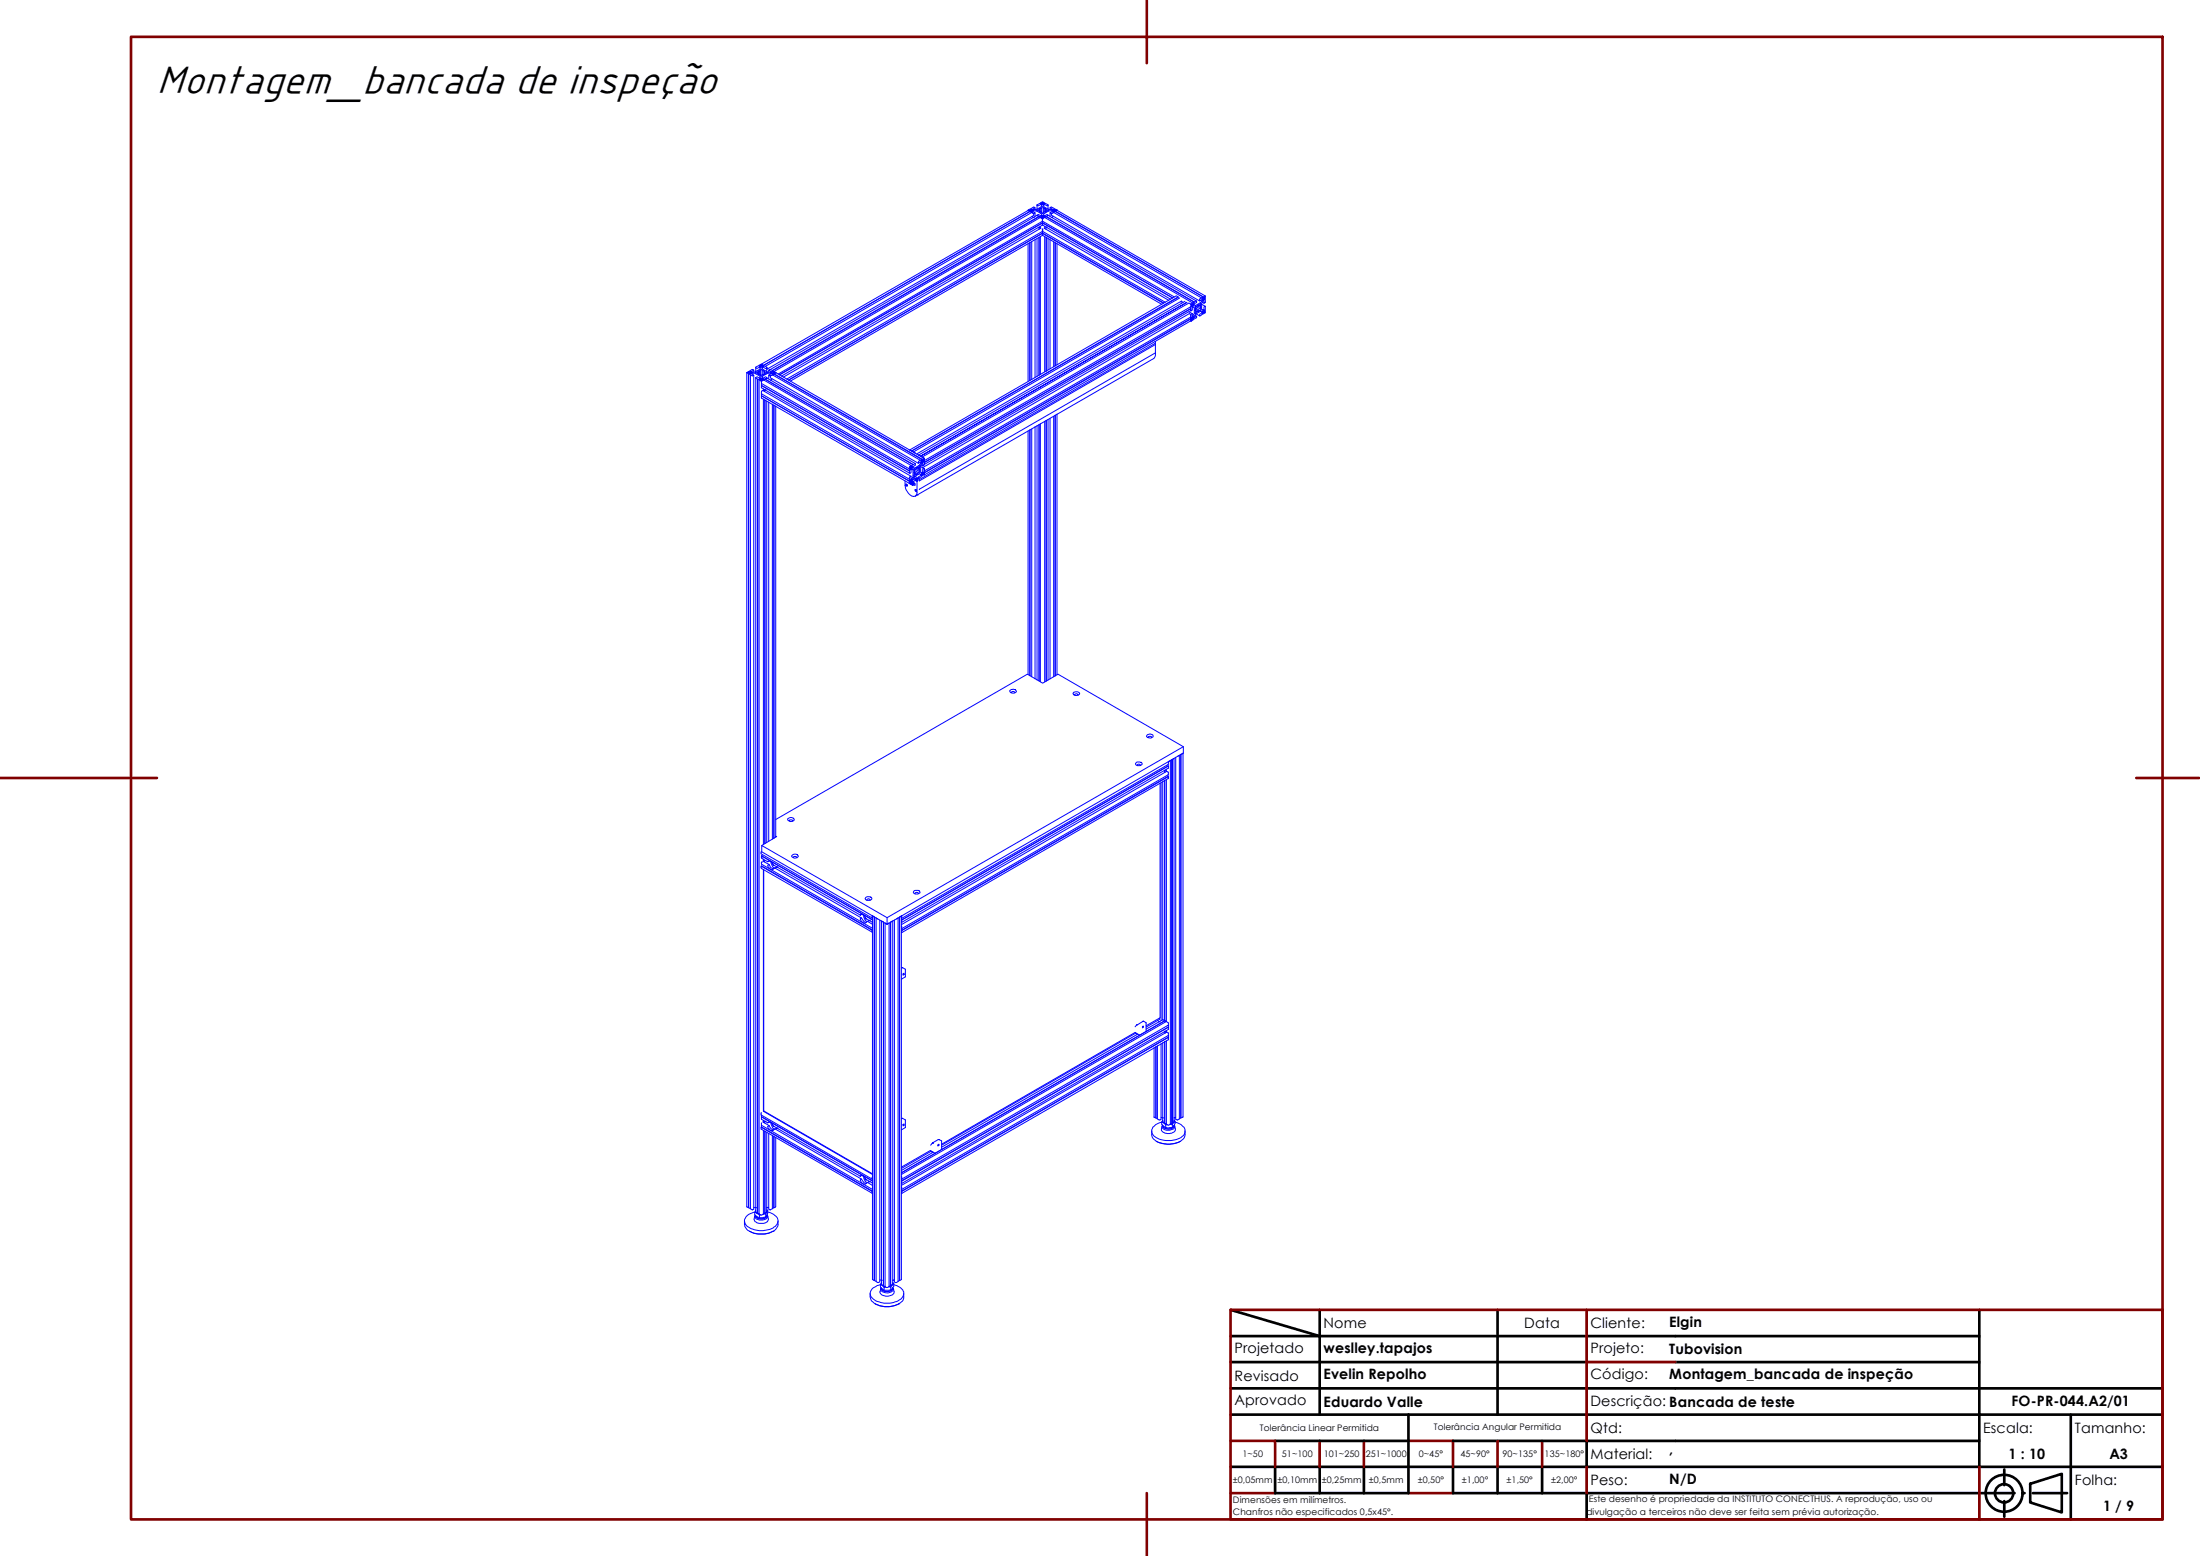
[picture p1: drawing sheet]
<svg xmlns="http://www.w3.org/2000/svg" width="420mm" height="297mm" viewBox="0 0 420 297" stroke-linecap="round" stroke-linejoin="round" font-family="sans-serif">
<!-- layer: Visible ABNT -->
<g fill="none" stroke="#00f" stroke-width=".19">
<path d="M196.9 40h.1M196.9 40v.4l.1-.1v-.3M196.9 40l-.2 .1M197 40h.1M197 40l.2 .1M197.7 40h-.5l.5-.3-.3-.2-1 .6v.1M197.7 39.7v.3M198.1 39.9l.7-.4 .1-.2-.1-.3-.5 .3-.2-.1v-.1l1-.6 1.1 .6v.1l-.2 .1-.5-.3a.28 .28 0 0 0-.2 .3 .28 .28 0 0 0 .2 .2l.8 .5h.2M198.1 39.9l-.4 .1M198.1 39.2v.7M198.5 39.9l.3-.1v.6M198.5 39.9h.1"/>
<path d="M198.6 39.9v.5l-.2-.2M198.6 39.9l-.2 .2M198.9 38.9l.2 .1M198.9 38.8h-.1l.1 .1M198.9 38.8v.1M198.9 39.7l.2-.2 .2 .1v.9M198.9 39.7v.8l-.1-.1M198.9 39.7l-.1 .1M199.1 39h.1M199.1 38.8h-.2M199.1 39v-.3h.1v.3M199.2 38.8h.1"/>
<path d="M199.2 39h.1M199.3 39.7l.2 .1M199.3 38.8l.2 .1h-.2M199.3 38.9l-.1 .1M199.3 38.8v.1M199.5 39.8l.3 .1M199.5 39.8v.6M199.7 39.9l.1 .2M199.8 39.9l-.1 .5M199.8 39.9h.1M200.2 39.2v.7M200.5 40h.5l-.5-.3 .4-.2 1 .6"/>
<path d="M200.5 39.7v.3M201.2 40l-.2 .1M201.2 40h.1M201.2 40h.2M201.2 40v.4l.2-.1v-.3M201.4 40h.1M201.4 40l.1 .1M196.3 40.2h.1M196.3 40.1v.1M196.3 46.5v26.3M196.3 40.2l-50.9 29.3M196.4 40.2l1 .6"/>
<path d="M196.4 40.2l.3 .2-50.9 29.4M196.7 40.4h.1M196.7 46.3v26.3M196.7 40.2h.2M196.7 40.1h-.1l.1 .1M196.7 40.1v.1M197 40.6l-.3-.2-50.9 29.4M197 40.6h.1M197 46.2v26.2M197.1 41.3l.3 .2M197.2 40.1h.2l-.2 .1M197.2 40.2h-.2"/>
<path d="M197.2 40.1v.1M197.4 40.8l.3-.2-.5-.2a.65 .65 0 0 1 .9-.1l.8 .6v.3l-.6-.3-.2 .2M197.4 41.5h.1M197.4 40.8v.3l-50.9 29.4M197.4 40.8l-.4-.2-50.9 29.4M197.7 40.6v.7M197.7 45.8v26.3M198 40.1h.4v.1zM198.1 41.1l.9 .6M198.1 41.1h.1M198.1 41.1l-51 29.4M198.1 45.6v26.3"/>
<path d="M198.1 41.1l.3 .2M198.4 43.4l.1 .3M198.4 43.4h.1M198.4 41.3l-50.9 29.4M198.4 43.4v.1M198.4 45.3v26.3M198.6 40.4h.2M198.7 41.5l-.3-.1-50.9 29.4M198.7 43.2v.4M198.7 45.2v26.3M198.8 43.5l-49.2 28.5M198.9 41.5h.2"/>
<path d="M198.9 41.3h-.1l.1 .2M198.9 41.3v.2M199 41.7h.1M199 41.7l-.3-.2-50.9 29.4 .3 .2M199.1 41.1l.1 .1v.4h-.1zM199.1 41.3h-.2M199.1 44.5v-.3l-48.9 28.2M199.1 43.7v.5M199.1 43h.1M199.1 43v-.4l-50.2 29M199.1 42.6l-50.3 29M199.1 42.2l25.2 14.5"/>
<path d="M199.1 41.8h.1M199.1 43l-49.9 28.8M199.1 43v-.8l-50.5 29.2M199.1 43.7v1.2M199.1 44.6l-48.5 28M199.1 42.5l24.9 14.4-24.9-14.3M199.1 44.5l23.1 13.3M199.1 44.2l23.5 13.5M199.1 43l24.5 14.1M199.1 44.9l22.8 13.2M199.1 44.9l-48.2 27.9M199.2 41.3h.1"/>
<path d="M199.3 40.5l-.2 .3-.2-.1v-.2v.2M199.3 40.5v.2M199.3 41.3l.2 .1-.2 .1M199.3 41.5h-.1M199.3 41.3v.2M199.4 41.2h.1M199.4 43.5l23.8 13.8M199.5 40.4l-.2 .1M199.5 43.2v.4M199.5 45.2v25.8M199.7 40.4l-.1 .1-.1-.1M199.7 40.4h.1"/>
<path d="M199.8 40.1h.5l-.5 .1M199.8 40.2l-.1 .2M199.8 40.1v.1M199.8 41.3v.1M199.8 43.4v.1M199.8 45.3v25.6M199.8 43.4l-.1 .3M199.8 43.4h.1M199.8 41.4l28.3 16.3-.3 .1M199.8 41.3l28.3 16.4M200.2 41.1l-.7 .4 28.3 16.3-.4 .4M200.2 41.1l-.2-.2-.6 .3"/>
<path d="M200.2 41.1h.1M200.2 41.1l-1.1 .7v.7M200.2 41.1l28.3 16.4M200.2 45.6v25M200.5 40.6v.7M200.5 45.8v24.6M200.9 40.8l-.4-.2 .5-.3-.6-.1-.9 .6-.2 .1 .1 .3M200.9 41.5h.1M200.9 40.8l-.1 .3 28.3 16.4M200.9 40.8l1-.6 28.3 16.3M201 40.2h.2M201 40.1h-.1l.1 .1"/>
<path d="M201 40.1v.1M201.1 41.3l-.2 .2M201.2 40.6l28.3 16.3-.4 .2v.4l.5-.3M201.2 46.2v23.8M201.5 40.1h.1l-.1 .1M201.5 40.2h-.1M201.5 40.4h.1M201.5 40.4l28.3 16.3-.3 .2M201.5 40.1v.1M201.5 46.3v23.5M201.5 40.4l-.6 .4M201.5 40.3l28.3 16.4 .4-.2v1.3l-.3 .1v-.5l-.3 .3"/>
<path d="M201.9 46.5v23.1M222.2 57.9l-23.1-13.3-48.5 28M224.6 56.5l-50.9 29.4 1.1 .6M224.7 56.5l.3 .2M225 56.7l-50.9 29.4 50.9-29.3M225.3 56.9l-50.9 29.4M225.6 57.8l.1 .1M225.6 57.5l.3 .2M225.7 57.5l-50.6 29.2M226.3 57.5l-50.8 29.4M227.1 59.5l.6 .4M227.3 60l-.2-.1-50.9 29.4"/>
<path d="M227.4 59.3h.1M227.4 58.5v.4M227.4 59.3l-50.9 29.4M227.4 58l-.3-.2-51 29.4M227.4 58.9v.4M227.4 58.9l-50.9 29.4M227.5 59.3l.2-.1v-.6l.3 .1 .1 .1v1l-.4 .6v-.5M227.5 59.3v-.4l-51 29.4M227.5 58.2v.3l-51 29.4M227.6 58.3v.2M227.6 58.5l-.1 .1zM227.6 58.3l.2 .1"/>
<path d="M227.6 58.2h-.1l.1 .1M227.6 58.2l.3 .1M227.7 59.9l-.3 .2v.7M227.8 58.4l-.2 .1M227.8 58l.1 .1zM227.8 58l-.2 .2M227.9 58.3l-.1 .1M227.9 58.1v.2M228.3 59l.6 .4-.2 .1M228.3 59l-.1 .1v.2h.1l-.1-.1M228.4 59.4l.1 .1v.2l-.3 .2zM228.4 59.4l-.1-.1 .4 .2"/>
<path d="M228.4 58.5l.1 .1zM228.4 58.5h-.2l.2 .4-.1-.2M228.5 59.9l.6 .4M228.5 59.5h.2M228.7 59.5h.1M228.7 58.4l-.2 .2 .8 .4 .1 .2-.2 .1-.8-.4-.1 .1M228.7 58.4l.7 .3M228.8 58.2l.1 .1h-.2v.1M229 59.2l-.1 .2M229 58.3h-.1l.5 .2M229.2 58.3l.1 .2M229.3 58.7l-.1 .3"/>
<path d="M229.4 58.7h.1M229.4 58.5h.1M229.4 57.9l-.2 .4h-.2M229.4 57.9h.1M229.4 57.9l-.4 .4M229.4 58.5v.2M229.5 58.1v.9l.2 .2h.2v-.6l.3-.1v1.2l-1.1 .6v-.3l.5-.3v-.2l-.2-.1-1 .5-.2 .3M229.5 58.1l.7 .4M229.6 57.2l-.2 .5-1.1 .6-.3-.1v-.2l.5-.2v-.3h-.1l-.3 .1M229.6 57.2h.1M229.6 57.7l-.1 .4M229.6 57.7l.3 .2"/>
<path d="M229.7 57.3h.1zM229.7 59.5v.2M229.7 59.7v.2zM229.7 57v.2M229.8 59.4l.3 .1v.2l-.4-.2M229.8 59.4l-.1 .1M229.8 56.9l.3 .2-.4-.1M229.8 56.9l-.1 .1M229.9 59.7h-.1M229.9 59.3h.2M229.9 59.3l.1-.1 .1 .1M229.9 59.3l-.1 .1"/>
<path d="M229.9 57.1l-.1 .2M229.9 56.8h.2M229.9 56.8l.1-.1 .1 .1M229.9 56.8l-.1 .1M230.1 59.3v.2M230.1 56.8v.2M142.6 71.1v159.3l1.1 .6 .3-.2v-159.2M142.9 71.4v159.2M143 71.2l.2 .1M143 71.1h-.1l.1 .1M143 71.1v.1M143 71.4v159.2"/>
<path d="M143.2 71h.1M143.2 71.3h.1M143.2 71l-.2 .1M143.2 71v.3M143.3 71h.1M143.3 71l.2 .1M143.3 71.3h.1M143.3 71v.3M143.3 71.6v159.1M143.5 71.1h.1M143.5 71.1h.1l-.1 .1M143.5 71.2h.1"/>
<path d="M143.5 71.2l-.2 .1M143.5 71.1v.1M144 71h-.5l.5-.3-.4-.2-1 .6 1 .6 .4-.1-.5-.2a.58 .58 0 0 1 .8 0l.9 .5v.3h-.2l-.4-.3-.3 .3 1.1 .6 1-.6M144 70.7v.3M144.3 71.1l.4-.1v.2zM144.3 70.9l-.3 .1M144.3 70.2v.7M144.3 72.1v159.2M144.7 72.4v159.2M144.8 71.5v-.1l.2 .1M144.8 70.9l.2-.1v.7M144.8 70.9v.5l-.1-.2"/>
<path d="M144.8 70.9l-.1 .1M145 72.6v159.2l.3 .2 .5-.2M145 71.5l.2 .1M145.2 70h.1M145.2 69.8h-.2l.2 .2M145.2 72.4l.1 .1M145.2 72.3h-.2l.2 .1M145.2 69.8v.2M145.2 72.3v.1M145.2 71.6v.1v-.1M145.2 70.7l.2-.2 .1 .1v1M145.2 70.7l-.2 .1"/>
<path d="M145.2 70.7v.9M145.3 69.7h.2v.4h-.2zM145.3 69.8h-.1M145.3 72.2h.2v.4h-.2zM145.3 72.2l-.1 .1M145.4 73.3v.7l28.3 16.3M145.4 75.2l28.3 16.3v.4M145.5 69.6l.9 .5-.2 .2-.5-.3-.1 .1v.3l.8 .5M145.5 69.6l-.1-.1-1.1 .6 .3 .2 .4-.3 .2 .1v.3l-.9 .5M145.5 69.8h.1M145.5 72.2l.1 .1M145.5 69.6l.3 .2"/>
<path d="M145.5 71.6l-.1 .2-.2-.1M145.5 70.7l.2 .1M145.5 71.6v.1M145.6 69.8l.2 .1-.2 .1M145.6 70h-.1M145.6 72.3l.2 .1h-.2M145.6 72.4l-.1 .1M145.6 69.8v.2M145.6 72.3v.1M145.7 74.5h.1M145.7 74.5l-.3 .3v1.2l29 16.6v-.7v.2l.4 .2v.3l-.4-.2v.3l-.7-.4M145.7 74.5l28.3 16.4"/>
<path d="M145.7 71.5l-.2 .1M145.7 71.5h.2M145.7 70.8h.2M145.7 70.8v.7M145.8 74.2v.4M145.8 76.2v85M145.9 71.5h.1M145.9 70.8h.1M145.9 70.8l.1 .1v.1M146 70.9v.5M146 71.4h.1M146 71.4l-.1 .1"/>
<path d="M146 71.4v.1M146 71l.6 .1-.6 .1M146 71.2v.2M146 71v.2M146 72.4h.1M146 74.3v.3M146 76.3v84.7M146.1 72.4h.1M146.1 74.4l-.1 .3M146.1 74.4h.1M146.1 72.4l28.3 16.3-.3 .2M146.1 72.4l28.3 16.3"/>
<path d="M146.1 74.4v.1M146.1 76.4v84.6M146.4 70.9l.4 .1M146.4 72.2l-.5 .4M146.4 72.2l28.4 16.3M146.4 70.5v-.3v.7M146.4 72.1v.1M146.4 76.6v84.2M146.8 70.7v.3M146.8 71.6v.7M146.8 76.8v83.8M147.1 70.5l1 .6"/>
<path d="M147.1 70.5l-.3 .2 .5 .3h-.5M147.2 72.6h.1M147.3 71.2l.1 .1M147.3 71.1h-.1l.1 .1M147.3 71.1v.1M147.4 71.3h.1M147.4 71l-.1 .1M147.4 71h.1M147.4 71h.2M147.4 71.3h.2M147.4 72.3l-.2 .3M147.4 71v.3"/>
<path d="M147.5 71.6h.1M147.5 71.6l28.3 16.3-.4 .3v.2l.5-.2-.3 .6-.8 .5h-.4l-.1-.2 .5-.3v-.3l-.4 .2M147.5 77.1v83.1M147.6 71h.1M147.6 71l.2 .1M147.6 71.3h.1M147.6 71v.3M147.8 71.1h.1l-.1 .1M147.8 71.2l-.2 .1M147.8 71.1v.1M147.8 71.4h.1M147.8 77.3v82.8"/>
<path d="M147.8 71.4l28.3 16.3-.3 .2M147.8 71.4l28.3 16.3M147.8 77.3v82.7M148.1 71.1l-1 .6-.3-.1 .5-.2a.58 .58 0 0 0-.9 0l-.8 .5v.3h.1l.5-.3 .2 .3M148.1 71.2l-.9 .5-.1 .4 28.3 16.3M148.1 71.2h.1M148.1 71.1v.1M148.1 77.5v82.3M148.2 71.2l28.3 16.3M200.5 79.9v49.7M201.2 79.5v49.7M201.5 79.3v49.7"/>
<path d="M201.5 79.2v49.8M201.9 79v49.8M220.6 65.2l.1 .3-45.1 26.1v.2l45.1-26M220.6 65.6l.1 .2M220.7 65.8v1.6M220.7 67.4v.5l-.4 .5-45.1 26.1M220.7 67.4l-45.1 26.1M227.4 61.3h.1M227.4 61.3l-50.9 29.3M227.4 60.8v.1M227.4 60.8l-50.9 29.4M227.5 61.3v-.4l-51 29.4"/>
<path d="M227.5 60.9h.1M227.5 60.1v.4l-51 29.4M227.6 60.8v.1M227.6 60.9l-.1 .2zM227.6 60.8l.2 .1M227.6 60.6h-.1l.1 .2M227.6 60.6l.3 .2M227.8 60.9l-.2 .1M227.8 60.4l.1 .2zM227.8 60.5h.1M227.8 60.5l-.2 .1M227.9 60.8l-.1 .1"/>
<path d="M227.9 60.6v.2M228.2 60.2l-.2 .4 .5-.2v.3l-1.1 .6M228.2 60.2l.3 .2M173 92.4a.24 .24 0 0 1 .2 .1 .24 .24 0 0 1 0 .3l-.2-.2zM173.1 92.6v.1M173.1 92.5l.1 .2zM173.1 92.5l.1 .1M173.1 92.4v.2M173.1 92.6l.2 .2M173.2 92.6h.1M173.7 89.5v-.4l.4-.2-28.3-16.4-.4 .3v.4l28.3 16.3v.4M173.7 89.9l-28.3-16.3 28.3 16.3v.4l.3-.1v-.6h.3l.1 1.4-.4 .4"/>
<path d="M173.7 91.9l-28.3-16.3 28.3 16.3v.4M173.9 91.7h.1M173.9 91.7v.2M173.9 91.9v.2zM173.9 91.7l.2 .2M173.9 89.3h.1M173.9 89.3v.2M173.9 89.5v.1h-.1zM173.9 91.6v.1M173.9 91.6l.3 .2-.1 .1M173.9 91.6h.1M173.9 89.1v.2"/>
<path d="M173.9 89.1l.3 .3-.1 .1-.2-.2M173.9 89.1h.1M174 91.4h.1M174 90.9l-.3 .2v.4M174 90.9v.5M174.1 91.9l-.2 .1M174.1 91.6h-.2M174.1 89.4l-.2 .1M174.1 89l.1-.1v.2zM174.1 89.1h-.2M174.2 91.6v.1M174.2 91.4v.2z"/>
<path d="M174.2 89.1v.2M174.2 92.2l-.2 .1M174.3 92v.2l-.2-.1 .2 .2v.3l-.2-.2-.1-.2v.2l-.2-.1M174.3 92.3l-.2 .1M174.4 92.1h.1M174.4 92.4h.1M174.5 91.2l-.2 .4 .5-.2v.2M174.5 91.2l.3 .2M174.6 92.3v.1h-.2M174.6 90.1l.6 .3v.1l-.2 .1-.4-.3 .1 .2M174.6 90.1v.2v-.1M174.6 92.3v.1"/>
<path d="M174.7 90.5h.1v.2l-.3 .2zM174.7 89.5l.1 .1-.2-.1-.1 .1 .2 .2h-.1M174.8 90.9l.9-.4 .2 .2-.5 .3v.3M174.8 90.9l-.3 .3M174.8 93.5h.1l.2 .2a.2 .2 0 0 1-.3 0 .2 .2 0 0 1 0-.2zM174.8 90.9l.6 .4M174.8 90.5h.2M174.8 91.6l-1 .7h-.1M174.8 91.6l.3 .3v2.1a.77 .77 0 0 1-.5 .8 .77 .77 0 0 1-.9-.5 2.58 2.58 0 0 1-.9-1.6v-.9M174.8 93.5v.1M174.8 93.6l.1 .1M174.9 93.5v.2z"/>
<path d="M174.9 93.6h.1M174.9 91.6l.2 .1M174.9 91.4v-.2l.4 .2v.4l-.2-.1M174.9 93.6l.1 .2M174.9 91.4a.19 .19 0 0 1 .3 .1 .19 .19 0 0 1-.1 .2M174.9 91.6l.2 .1zM174.9 91.6h.1M174.9 91.4v.2M174.9 91.2l-.1 .2M175 89.4l-.2 .2 .8 .4 .1 .2-.2 .1-.8-.5-.1 .3M175 89.4l.6 .4v-.3M175 91.6v.1"/>
<path d="M175.1 91.4l.2 .2M175.1 91.4h.1M175.1 89.3l-.1 .1M175.2 94.5h.1M175.2 94.5l-.4 .2M175.3 91.6h.1M175.3 91.8l-.2 .1M175.4 90.2l-.2 .2M175.4 89.3h-.2l.4 .2M175.5 89.1l.2-.2-.2 .5-.1-.1zM175.5 86.9l1 .6v1.2M175.5 86.9h-.1"/>
<path d="M175.5 89.4l.1 .1M175.5 91.3l-.2 .1M175.6 89.8l-.1 .2M175.6 89.5h.1M175.8 88.9l.1 1.3h.3v-.6l.3-.1M175.8 87l50.9-29.3-50.9 29.4M175.9 88.8l-.1 .3 .7 .4M175.9 88.8l.3 .1M176 90.5v.2M176 90.7v.2zM176 90.5l.3 .2M176 90.5h.1"/>
<path d="M176 88.3v.1zM176 88.1l.3 .1M176 88.1v.2M176.1 90.4l.2 .1M176.1 90.4l-.1 .1M176.1 87.9l.2 .2M176.1 87.9l-.1 .2M176.1 90.9l-.7 .4M176.1 87.7l.3-.2 .1 .1v1.1M176.2 88.4v.5l.3-.2M176.2 88.4h.1M176.2 88.4l-.3 .4"/>
<path d="M176.2 89.3l.3 .2M176.3 90.7h-.2M176.3 90.2l.1 .1zM176.3 90.3l-.2 .1M176.3 88.2l-.2 .1M176.3 87.7h.1l-.1 .2zM176.3 87.8l-.2 .1M176.3 90.5v.2M176.3 90.3v.2M176.3 88.1v.1M176.3 87.9v.2M176.5 89.5v1.1"/>
<path d="M176.5 90.6v.1M196.3 82.3v46.5M196.7 82.1v46.9M196.7 82v47M197 81.9v47.3M197.7 81.5v48.1M198.1 81.3v48.5M198.4 81.1v48.9M198.7 80.9v49.3M199.5 80.4v49.8M199.8 80.2v49.8M200.2 80.1v49.7"/>
<path d="M192.8 131.8l.2-.1a.75 .75 0 0 1 1.1 .3 .69 .69 0 0 1-.7 .3 .69 .69 0 0 1-.6-.5zM193.2 132.3a.33 .33 0 0 1 .3-.3 .33 .33 0 0 1 .3 .3M205 132.3a.7 .7 0 0 1 1.2 .2 .66 .66 0 0 1-.7 .3 .66 .66 0 0 1-.5-.5zM205.2 132.7a.33 .33 0 0 1 .3-.3 .33 .33 0 0 1 .4 .3M148.1 156.4l48.1-27.7 2.9 1.7 3-1.7 23.9 13.8v1.2l-56.6 32.8-23.9-13.9v-1.2l23.9 13.8M148.1 159.6l.2 .1-2.8 1.7M150.4 156.3a.68 .68 0 0 1 .7-.3 .68 .68 0 0 1 .5 .5 .65 .65 0 0 1-.6 .3 .65 .65 0 0 1-.6-.5zM150.7 156.8a.33 .33 0 0 1 .3-.3 .33 .33 0 0 1 .4 .2l-.1 .1M217 145.5a.75 .75 0 0 1 1.1 .4 .78 .78 0 0 1-1.2-.1zM217.2 146.2a.32 .32 0 0 1 .3-.4 .32 .32 0 0 1 .3 .4M219.1 140.3a.78 .78 0 0 1 1.1 .2 .65 .65 0 0 1-.6 .4 .65 .65 0 0 1-.6-.5zM219.3 140.8l.1-.2h.4l.1 .2"/>
<path d="M221.6 149.5v44.8l-2.7 1.5M221.7 149.5v45.3M222.1 149.2v45.5M222.4 147.1l.1 .3M222.4 147.1h.1M222.4 147.1v.2M222.4 149v45.9M222.8 146.9v.4M222.8 148.8v46.2M223.1 145.5v.4l-50.9 29.4M223.1 145.9v.3M223.1 147.9v.3"/>
<path d="M223.1 148.3l-50.9 29.3M223.1 146.2l-50.9 29.4 50.9-29.4v.5l-50.9 29.4M223.5 145.1l-.3 .3M223.5 145.2v69.4M224.2 144.8l-.4 .2M224.2 144.8v69.4M224.5 144.6v69.1l.4 .1 1-.6v-69.4l-.3 .2v69.4M224.9 144.4l.3-.2v69.4M225.5 144v69.4M226 142.5l-56.6 32.7v1.3M145.4 165.3l21.2 12.3v.4M145.4 163.8v-.4l21.2 12.2v.5l-1.2-.8a.77 .77 0 0 0-1.1-.6"/>
<path d="M145.4 163.8h.1M145.4 164.6h.1M145.4 163.4h.1M145.4 162.6v.4l21.2 12.2v.4M145.4 165.3v.4M145.4 163.4l21.2 12.2M145.4 165.3l21.2 12.3M145.4 164.6v.4l21.2 12.2v.3M145.4 163.8l1.2 .7M145.4 165.8l21.2 12.2M145.7 164.4l1.2 .6M145.8 164v.4"/>
<path d="M145.8 166v46.1M145.9 166v46.1l20.7 12M146 164.2v.3M146.9 165l-.2 .1a.77 .77 0 0 0 1 .8l.3-.2 16.5 9.5M146.9 165a.97 .97 0 0 0 .9 .8M146.9 164.4l-.3 .1a.59 .59 0 0 1 1 .4l.2 .2M147.2 164.5l.1 .4a.68 .68 0 0 0 .4 .7 .68 .68 0 0 0 .7-.1M147.5 164.8l.1 .3h.2M147.8 165.1l16.5 9.6M148.3 165.5h.1M148.4 165.5h.1M151.2 163.4a.63 .63 0 0 1 .7-.4 .63 .63 0 0 1 .5 .6 .7 .7 0 0 1-1.2-.2z"/>
<path d="M151.5 163.8a.33 .33 0 0 1 .3-.3 .33 .33 0 0 1 .3 .3M164.3 174.7h.1M164.5 175.2l-.2 .2a.74 .74 0 0 0 .5 .7 .74 .74 0 0 0 .9-.2l.9 .6M164.5 175.2a1.22 1.22 0 0 0 .9 .9M164.5 174.5l-.2 .2M164.9 174.7l.1 .5a.6 .6 0 0 0 .4 .6 .6 .6 0 0 0 .7-.1M165.2 175l.1 .4h.2M165.4 171.3a.72 .72 0 0 1 1.1 .3 .79 .79 0 0 1-1.3-.1zM165.5 171.9a.32 .32 0 0 1 .4-.3 .32 .32 0 0 1 .3 .3M166.1 175.7h.1M166.1 175.7l-.2 .1h.2M166.6 176.8h.1"/>
<path d="M166.6 174.8v.4M166.9 175.1v69.4M167.6 175.4l-.3-.2v69.5l.3 .1 .4-.1v-69.1M168.7 176.1v69.3v-69.4l-.4-.2v69.4M169.4 176.4l-.4-.2v69.4a.66 .66 0 0 1-.7-.7M169.4 176.4l.4-.2v69.4l.3-.1 .3-.2M170.1 176.1v69.3M170.4 175.8l-.3 .2v69.4M170.5 175.8v69.4M171.2 175.4l.3-.2v69.5l-.3 .1-.4-.1v-69.1M171.8 175.1v69.4M172.1 174.9v69.4l-.6 .3"/>
<path d="M172.1 174.9l-.3 .2v69.4M172.1 174.9h.1M172.1 176.8v1.2M172.1 174.8v1.3M172.1 176.5l50.7-29.3 .3 .2v.5l-50.9 29.4M172.2 177.7l50.9-29.4v.3l-50.9 29.4M174.6 170a.67 .67 0 0 1 1.1 .4 .78 .78 0 0 1-1.3-.1zM174.8 170.6a.33 .33 0 0 1 .3-.2 .33 .33 0 0 1 .3 .2M172.3 184.8l.6 .2M172.3 184.7l-.2 .1M172.5 185.9v.3l.2-.2v-.2l-.2 .1 .2 .1M172.9 185v.1"/>
<path d="M172.9 186.5h.1M172.9 185.1v1.4l-.8 .4M216.9 197.2l.3 .3M216.9 197.2l-37.1 21.4M217 197.3h.1M217.1 195.7h.1M217.1 195.6v.1M217.1 195.6l-.3 .4M217.1 195.6h.1M217.3 197.4l-37.5 21.6M217.6 197.6l-.8-.5-37 21.3M217.6 197.6h.1"/>
<path d="M218.2 195.9h.2v.2l-.2 .1zM218.2 195.9l.2 .2M218.2 195h.1M218.2 195l-1.1 .7M218.3 194.9l-.1 .1M218.4 195h-.1M218.4 194.9l.5 .4M218.9 195.3v1.6M218.9 196.9l-39.1 22.5M220.7 199.8v13.6M220.8 199.8v13.6M221 199.6v14"/>
<path d="M221.1 194.8l.3 .3M221.4 195.1h.1M221.4 194.4v.2l-2.5 1.5M221.7 199.2v14.5l-.1 .1-1.2-.5v-13.3M222.1 194.7l.3 .2-3.5 2M222.1 199.1v15.1M222.1 194.7l-3.2 1.8M222.4 196.9l.2 .3M222.4 196.9h.1M222.4 194.9h.1M222.4 196.8v.3M222.4 198.8v15.6"/>
<path d="M222.7 195.1l-.3-.2-50.3 29 7.7-4.5M222.8 196.7v.4M222.8 198.7v15.9M223.1 198l-50.9 29.4M223.1 198v-.3l-50.9 29.4M223.1 197.7v-.5l-.3-.2-50.7 29.3M223.1 195.7v-.5l-.3-.2-50.7 29.2M145.4 214.4v1.2l21.2 12.2v-.4l-21.2-12.2M145.4 212.8v.4M145.4 212.4v.4l21.2 12.3v.3M145.4 213.2l21.2 12.3M145.4 215.1l21.2 12.3"/>
<path d="M145.4 214.8l21.2 12.3v.3M145.7 214.2l1.2 .7M145.8 213.9v.3M145.8 215.8v16M145.8 212.1h.1M145.8 212.1l20.8 12.1M146 214v.2M146 215.9v15.7M146.1 214h.1M146.1 214l-.1 .4M146.1 216v15.6M146.4 216.2v15.1"/>
<path d="M146.6 214.4l-1.2-.7v-.5l21.2 12.3v.4M146.8 216.4v14.4l.3 .2 1-.6v-13.2M146.9 214.9l-.2 .1a.74 .74 0 0 0 .5 .8 .74 .74 0 0 0 .8-.3l16.5 9.6M146.9 214.9a1.22 1.22 0 0 0 .9 .8M146.9 214.2l-.3 .2a.59 .59 0 0 1 1 .3l.2 .3M147.2 214.3l.1 .4a.76 .76 0 0 0 .8 .8l.3-.1M147.5 214.6l.1 .4h.2M147.5 216.8v13.9M147.8 217v13.6M147.8 215l16.5 9.5M148.3 215.4h.1M148.3 215.3v.1"/>
<path d="M148.4 215.4h.1M172.3 213.5l.6 .3M172.3 213.5h-.2M172.5 214.7v.2l.2-.1v-.2l-.2 .1 .2 .1M172.9 215.2h.1M172.9 213.9v1.4l-.8 .4M177.8 219.8l.3 .2M177.9 219.8l-5.8 3.3M178 219.8v.1M178.1 218.2h.1M178.1 218.2v.1M178.1 218.2l-.4 .4"/>
<path d="M178.2 219.9l-6.1 3.5M179.1 218.6l.2-.2v.2l-.2 .1zM179.1 218.6h.2M179.2 217.5h.1M179.2 217.5l.6 .3M179.2 217.5l-1.1 .7M179.8 217.8h.1M179.8 217.9v1.5M220 215.9a2.08 2.08 0 0 0 1.9 2.4 4.2 4.2 0 0 0 4.3-1.1l.1-1.3M220.9 217.9a4.9 4.9 0 0 0 4.5 0M221.7 213.3l.4 .1M221.9 214.2a2 2 0 0 0-1.9 2 3.3 3.3 0 0 0 3.3 1.5 3 3 0 0 0 3-1.5 1.44 1.44 0 0 0-1-1.6l-.9-.4"/>
<path d="M221.9 215l-.1 .5a1.06 1.06 0 0 0 1.3 .9 1.06 1.06 0 0 0 1.4-.9l-.2-.5M222.1 214.2l.7 .4M222.1 213.4h.1M222.1 214.2v-.3l-.2 .3 .7 .5M222.6 214.7v.6M222.8 214.6l.3 .2 .4-.2M222.9 214.7h-.3M223.5 214.6l.4 .1M223.8 214.4v-69.4v69.4M223.9 214.7v.5M224.2 214.9a1.15 1.15 0 0 1-2.1 0M224.2 214.3l-.7 .3"/>
<path d="M224.2 214.3l-.3 .4M224.2 214.2l-.7 .4M224.2 213.4h.1M224.2 214.8a1.08 1.08 0 0 1-1.6 .6l-.4-.1-.1-.4M224.2 213.9v.3M224.2 213.8l.2 .2M224.2 214.2v.1M224.3 214.7a.64 .64 0 0 1-.1 .7 .64 .64 0 0 1-.6 .3 1.12 1.12 0 0 1-1.7-.8l.1-.1M224.4 214l-.1 .7a1.47 1.47 0 0 1-2.4-.1v-.4M224.4 214l-.2 .3M224.5 213.3l-.3 .1M142.2 233.1a2.03 2.03 0 0 0 1.7 2.3 4.8 4.8 0 0 0 4.2-.7l.3-.4a1.37 1.37 0 0 0 .2-1.2"/>
<path d="M143.1 235.1a5.1 5.1 0 0 0 4.5 0M144 230.5l.3 .1M144.1 232.1l-.1 .6a1.28 1.28 0 0 0 1.6 .8 1.02 1.02 0 0 0 1.1-.8l-.1-.6M144.1 231.4l.5 .2M144.2 231.4a2.13 2.13 0 0 0-2 1.7 2.01 2.01 0 0 0 1.8 1.6 5 5 0 0 0 4.1-.6 1.33 1.33 0 0 0-.3-2.3l-1.2-.4M144.3 231.4l.7 .3M144.3 231.3v.1M144.3 230.6h.1M144.3 232.1a1.25 1.25 0 0 0 2.1 0M144.3 231.4l.3 .2M144.3 231.3v-.3l-.2 .4M144.6 231.6l.4 .2"/>
<path d="M144.6 231.6l.4 .4M145 232v.5M145.2 231.9l-.2 .1M145.7 231.8h.5M146.2 231.8v.5M146.4 231.3v.1M146.4 231.4l-.6 .3M146.4 230.6h.1M146.4 231.4l-.6 .4M146.4 231v.3M146.4 230.9l.2 .2M146.4 231.4l-.2 .4"/>
<path d="M146.5 232a.99 .99 0 0 1-1.5 .6l-.5-.1-.2-.5M146.5 231.9a.72 .72 0 0 1-.1 .8 .72 .72 0 0 1-.7 .2 1.19 1.19 0 0 1-1.6-.8l.1-.1M146.6 231.1v.6a1.28 1.28 0 0 1-2 .6l-.5-.4v-.5M146.6 231.1l-.2 .2M146.8 230.5l-.4 .1M147.6 235.1h.1M164.3 224.5h.1M164.3 224.5a.77 .77 0 0 1 1.1 .7l1.2 .7M164.5 225.1l-.2 .1a.73 .73 0 0 0 .5 .8 .73 .73 0 0 0 .9-.3l.9 .6M164.5 225.1a1.22 1.22 0 0 0 .9 .8M164.5 224.4l-.2 .1M164.9 224.5l.1 .6a.6 .6 0 0 0 .4 .6 .6 .6 0 0 0 .7-.2"/>
<path d="M165.2 224.8l.1 .4h.2M166.1 225.5h.1M166.1 225.5h-.2l.2 .1M166.6 225.9h.1M166.6 226.6v.1M166.6 224.6v.5M172.1 226.6v1.3M172.1 224.6v1.3M172.2 227.4l50.9-29.4v.5l-50.9 29.3M172.2 225.5l50.9-29.4v.4l-50.9 29.4M172.2 225.1l50.9-29.4v.4l-50.9 29.3M178.6 220.1l-.9-.5-5.6 3.2"/>
<path d="M166.2 246.9a2.17 2.17 0 0 0 2 2.4 4.5 4.5 0 0 0 4.3-1.1l.1-1.3M167 244.5v-69.4l-.4-.2v69.4l.7 .3M167.1 248.9a4.6 4.6 0 0 0 4.5 0M168 244.3l.3 .1M168.1 245.2a2.75 2.75 0 0 0-1.9 1.4 1.69 1.69 0 0 0 1.7 1.9 4.2 4.2 0 0 0 4.4-.9 1.27 1.27 0 0 0-.7-2l-.9-.4M168.2 246l-.1 .6a1.24 1.24 0 0 0 1.8 .8 .86 .86 0 0 0 .9-.8l-.2-.6M168.3 245.8a.64 .64 0 0 0 0 .7 .64 .64 0 0 0 .7 .2 1.12 1.12 0 0 0 1.6-.8l-.1-.1M168.3 245.2l.4 .2a.83 .83 0 0 0 1.4 0l.3-.2M168.3 245.2h.1M168.3 244.4h.1M168.3 245.9a.9 .9 0 0 0 1.3 .7 .78 .78 0 0 0 .9-.7M168.3 244.8a.35 .35 0 0 0-.1 .5 .35 .35 0 0 0 .4 .2l.2 .3"/>
<path d="M168.4 245.9a1.12 1.12 0 0 0 1.8 .4l.2-.4M168.8 245.8v.5M169.2 245.7l-.4 .1M169.7 245.7h.4M170.1 245.7v.5M170.4 245.3l-.3 .4M170.4 245.2h.1M170.4 245.2v.1M170.5 244.4h.1M170.5 244.9v.3M170.5 244.8l.2 .2M170.7 245l-.1 .7a1.51 1.51 0 0 1-2.3 .2l-.2-.2v-.5"/>
<path d="M170.7 245l-.3 .3M170.8 244.3l-.3 .1M171.6 248.9h.1"/>
</g>
<!-- layer: Borda A3/A4 (ABNT) -->
<g fill="none" stroke="#800000" stroke-width=".51">
<path d="M25 7h388v283.1h-388zM219 0v12.1M0 148.5h30M408 148.5h12M235 250h178v40.1h-178zM303 250v25.1M235 275.1h8.5v4.9M252 275.1v4.9M260.5 275.1v4.9M269 275.1h8.5v4.9M286 275.1v4.9M294.5 275.1v4.9"/>
<path d="M303 260h17M219 285v12M235 285h8.5M269 285h8.5M303 280v5M378 280v10.1"/>
</g>
<g fill="none" stroke="#000" stroke-width=".51">
<path d="M235 255.1h143M235 250l17 5.1M252 250v20.1M286 250v10M378 250v30M235 260h51M235 265h178M235 270.1h178M243.5 275.1h25.5M269 270.1v14.9h-25.5v-5M277.5 275.1h25.5M286 260h17"/>
<path d="M286 260v10.1M303 275.1h75M303 275.1v4.9M320 260h58M395.5 270.1v20M235 280h178M252 280v5M260.5 280v5M277.5 280v5h100.5M286 280v5M294.5 280v5M303 285v5.1"/>
<path d="M378.3 285h6.4M382.8 280.5v3M382.8 286.6v2.9M386.3 285h.4M387.7 283.3l6.1-1.9v7.3l-6.1-1.9zM388.2 285h6.6"/>
<circle cx="382.7" cy="285.1" r="3.5"/>
<circle cx="382.7" cy="285.1" r="1.75"/>
</g>
<text font-size="8.2" x="30" y="17.8">Montagem_bancada de inspeção</text>
<g font-size="2.7">
<text x="252.8" y="253.5">Nome</text>
<text x="291.1" y="253.5">Data</text>
<text x="303.8" y="253.5">Cliente:</text>
<text x="318.8" y="253.3">Elgin</text>
<text x="235.8" y="258.3">Projetado</text>
<text x="235.8" y="263.6">Revisado</text>
<text x="252.8" y="258.3">weslley.tapajos</text>
<text x="252.8" y="263.3">Evelin Repolho</text>
<text x="303.8" y="263.3">Código:</text>
<text x="303.8" y="258.3">Projeto:</text>
<text x="318.8" y="263.3">Montagem_bancada de inspeção</text>
<text x="318.8" y="258.6">Tubovision</text>
<text x="235.8" y="268.3">Aprovado</text>
<text x="252.8" y="268.5">Eduardo Valle</text>
<text x="303.8" y="268.3">Descrição: Bancada de teste</text>
<text x="384.2" y="268.4">FO-PR-044.A2/01</text>
<text x="303.8" y="273.5">Qtd:</text>
<text x="378.8" y="273.5">Escala:</text>
<text x="396.2" y="273.5">Tamanho:</text>
<text x="303.8" y="278.6">Material:</text>
<text x="318.8" y="277.5">,</text>
<text x="383.6" y="278.6">1 : 10</text>
<text x="402.8" y="278.6">A3</text>
<text x="303.8" y="283.5">Peso:</text>
<text x="318.8" y="283.4">N/D</text>
<text x="396.2" y="283.6">Folha:</text>
<text x="401.6" y="288.4">1 / 9</text>
</g>
<g font-size="1.7">
<text x="240.6" y="273.2">Tolerância Linear Permitida</text>
<text x="273.8" y="273">Tolerância Angular Permitida</text>
<text x="237.3" y="278.2">1~50</text>
<text x="244.8" y="278.2">51~100</text>
<text x="252.9" y="278.2">101~250</text>
<text x="260.9" y="278.2">251~1000</text>
<text x="271" y="278.2">0~45°</text>
<text x="279" y="278.2">45~90°</text>
<text x="287" y="278.2">90~135°</text>
<text x="295" y="278.2">135~180°</text>
<text x="235.5" y="286.9">Dimensões em milímetros.</text>
<text x="235.5" y="283.1">±0,05mm</text>
<text x="244" y="283.1">±0,10mm</text>
<text x="252.5" y="283.1">±0,25mm</text>
<text x="261.4" y="283.1">±0,5mm</text>
<text x="270.8" y="283.1">±0,50°</text>
<text x="279.2" y="283.1">±1,00°</text>
<text x="287.7" y="283.1">±1,50°</text>
<text x="296.2" y="283.1">±2,00°</text>
<text x="303.5" y="286.8">Este desenho é propriedade da INSTITUTO CONECTHUS. A reprodução, uso ou</text>
<text x="235.5" y="289.2">Chanfros não especificados 0,5x45°.</text>
<text x="303" y="289.2">divulgação a terceiros não deve ser feita sem prévia autorização.</text>
</g>
</svg>
